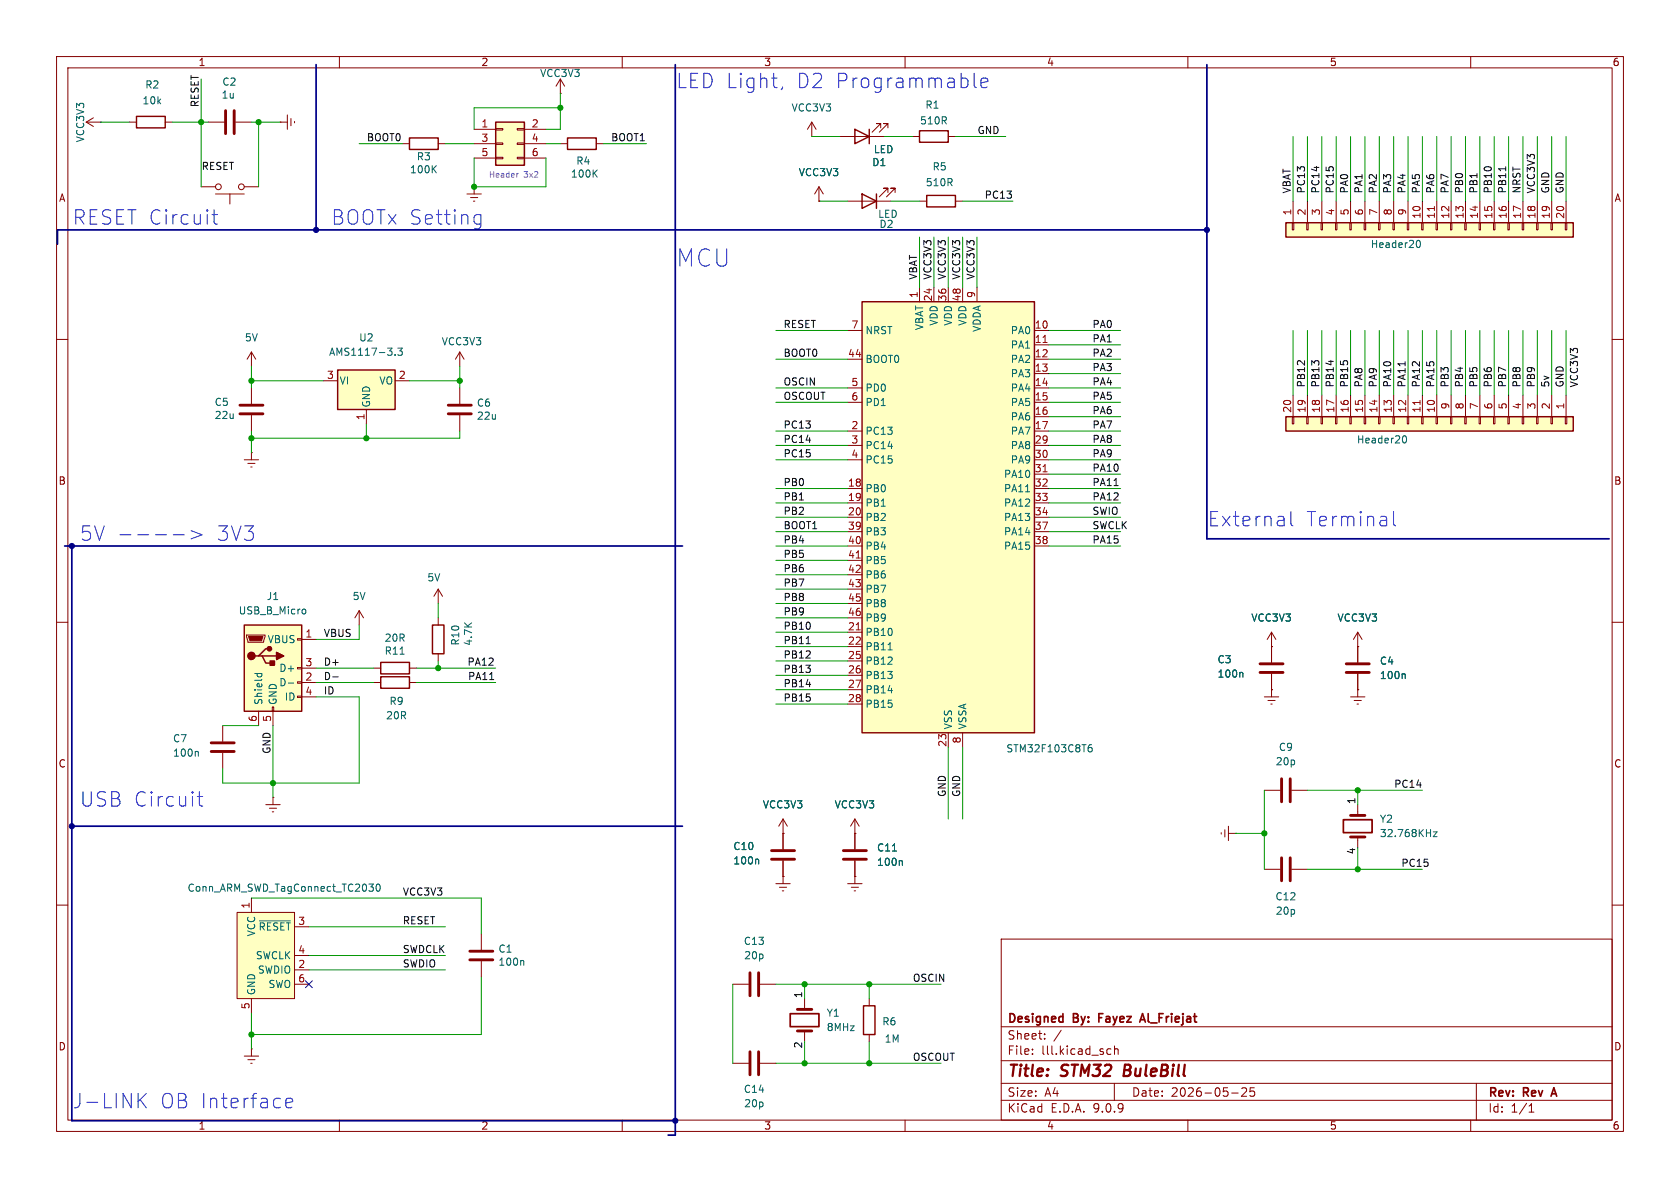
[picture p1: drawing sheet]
<svg xmlns="http://www.w3.org/2000/svg" width="297mm" height="210mm" viewBox="0 0 297 210" stroke-linecap="round" stroke-linejoin="round" font-family="sans-serif">
<g fill="none" stroke="#840000" stroke-width=".18">
<path d="M10 10h277v190h-277zM12 12h273v186h-273zM60 10v2M110 10v2M160 10v2M210 10v2M260 10v2M10 60h2M81.3 62.2v2.6M81.3 68.6v2.8M81.3 73.4v2.8M81.3 62.2l-.8 1.3"/>
<path d="M81.3 62.2l.7 1.3M285 60h2M10 110h2M285 110h2M10 160h2M177 166h108v32h-108zM285 160h2M60 198v2M110 198v2M160 198v2M177 194.5h108M177 191.5h108"/>
<path d="M177 187.5h108M177 181.5h108M182.5 186.3v.1M182.5 185.5v.1M184.7 183.6v.1M184.7 182.8v.1M187.6 182.1l-1.3 2M195.8 186.3h.6M195.8 185.5h.6M197 191.5v3M197 185.5l.2-.1 .4 .1 .1 .9M197 184.9v1.5"/>
<path d="M210 198v2M217.7 193.2h1.2M219.5 192.4l.6-.1 .2 .1 .1 .3-.9 1.1h.9M221.7 192.3h-.7v.7l.2-.1h.5l.1 .3-.1 .5-.2 .1-.5-.1M260 198v2M261 191.5v6.5M270.3 196.6h.9M270.3 195.5l.4-.4v1.5"/>
</g>
<path d="M194.3 179.9h.5M195 179.2h-.7v1.5M201.5 180.7l.5-1.5 .5 1.5M201.6 180.3h.7M274.3 193.4h.8M274.7 192.3l-.5 1.5" fill="none" stroke="#840000" stroke-width=".3"/>
<path d="M198.9 188.2l-.3 2h.8" fill="none" stroke="#840000" stroke-width=".4"/>
<path d="M79.2 71.6h4.1M79.2 73.2h4.1" fill="none" stroke="#840000" stroke-width=".51"/>
<path d="M152.4 53.3h30.5v76.2h-30.5z" fill="#ffffc2"/>
<path d="M100.3 24.4h5.1v2h-5.1zM152.4 53.3h30.5v76.2h-30.5z" fill="none" stroke="#840000" stroke-width=".25"/>
<g fill="none" stroke="#840000" stroke-width=".18">
<path d="M49.5 21.6h.1M49.5 21.6h1.3M50.8 20.3v2.6M51.4 21v1.2M52.1 21.5v.2M99.1 25.4h1.2M105.4 25.4h1.3M143.5 24.1h.1M143.5 21.6l-.8 1.3M143.5 21.6l.8 1.3M143.5 21.6v2.5M144.8 35.6h.1"/>
<path d="M144.8 33l-.8 1.3M144.8 33l.7 1.3M144.8 33v2.6M149.9 58.4h2.5M162.6 50.8v2.5M165.1 50.8v2.5M167.6 50.8v2.5M170.2 50.8v2.5M172.7 50.8v2.5M182.9 58.4h2.5M149.9 63.5h2.5M149.9 68.6h2.5"/>
<path d="M149.9 71.1h2.5M149.9 76.2h2.5M149.9 78.7h2.5M182.9 63.5h2.5M182.9 68.6h2.5M182.9 71.1h2.5M182.9 76.2h2.5M182.9 78.7h2.5M182.9 61h2.5M182.9 66h2.5M182.9 73.7h2.5M149.9 81.3h2.5"/>
<path d="M149.9 86.4h2.5M149.9 88.9h2.5M149.9 91.4h2.5M149.9 94h2.5M149.9 96.5h2.5M149.9 99.1h2.5M182.9 81.3h2.5M182.9 86.4h2.5M182.9 88.9h2.5M182.9 91.4h2.5M182.9 94h2.5M182.9 96.5h2.5"/>
<path d="M182.9 83.8h2.5M149.9 101.6h2.5M149.9 104.1h2.5M149.9 106.7h2.5M149.9 109.2h2.5M149.9 111.8h2.5M149.9 114.3h2.5M149.9 116.8h2.5M149.9 119.4h2.5M149.9 121.9h2.5M149.9 124.5h2.5M167.6 129.5v2.6"/>
<path d="M170.2 129.5v2.6M43.2 186.7h2.5M43.8 187.3h1.3M44.3 188h.3M44.4 185.4h.1M44.4 185.4v1.3"/>
</g>
<path d="M184.4 60.5h.7M151.4 98.6h.7M184.4 83.4h.7M151.4 111.3h.7" fill="none" stroke="#a90000" stroke-width=".18"/>
<path d="M105 30.6l.6 .7M105.6 30l-.7 .8M181.3 86.9h.7M157 114.9h.7M192.4 132.4l.2-.3h.2l.3 .3v.3l-.3 .2h-.3l-.1-.2M193 131.6l-.4 .1-.2 .5" fill="none" stroke="#006464" stroke-width=".18"/>
<path d="M41.9 161.3h10.2v15.2h-10.2z" fill="#ffffc2"/>
<g fill="none" stroke="#840000" stroke-width=".18">
<path d="M22.9 21.6h1.2M29.2 21.6h1.3M36.8 21.6h2.8M41.7 21.6h2.7M71.1 25.4h1.3M77.5 25.4h1.2M149.9 35.6h7.6M157 34v-.7h-.8h.8l-1.6 1.5M158.2 34v-.7h-.7h.7l-1.5 1.5M44.4 62.2v2.6M44.4 68.6v2.8M44.4 73.4v2.8"/>
<path d="M44.4 62.2l-.7 1.3M44.4 62.2l.8 1.3M44.4 158.8v2.5M137.2 156.2h2.5M137.8 156.8h1.3M138.3 157.5h.3M138.4 154.9h.1M138.4 147.3h.1M138.4 144.8v5.3M138.4 152.1v4.1M138.4 144.8l-.7 1.3M138.4 144.8l.8 1.3"/>
<path d="M151.1 147.3h.1M151.1 144.8l-.7 1.3M151.1 144.8l.8 1.3M151.1 144.8v5.3M151.1 152.1v2.8M41.9 161.3h10.2v15.2h-10.2zM44.4 176.5v2.6M52.1 163.8h2.5M52.1 168.9h2.5M52.1 171.5h2.5M52.1 174h2.5M85.1 165.1v2.8"/>
<path d="M85.1 169.9v2.8M129.5 174h2.8M134.4 174h2.8M129.5 188h2.8M134.4 188h2.8"/>
</g>
<path d="M76.6 29.8l.5 .8M77.1 29.3l-.7 .7M65.2 156.3h.8l-.4 .5 .3 .1 .1 .4-.2 .3h-.4M66.6 156.4l.2-.1a.68 .68 0 0 1 .4 .6 .68 .68 0 0 1-.4 .7l-.2-.2-.1-.3zM133.9 151.9l.2 .2v.6M157.8 150.4h.7M159.3 152.1l.2 .2v.7M45.8 162.8h5.5M92.4 169.8l.2 .2v.6" fill="none" stroke="#006464" stroke-width=".18"/>
<path d="M24.1 20.6h5.1v2h-5.1zM72.4 24.4h5.1v2h-5.1zM152.4 34.3l2.5 1.3-2.5 1.2zM154.9 34.3v2.5" fill="none" stroke="#840000" stroke-width=".25"/>
<g fill="none" stroke="#840000" stroke-width=".51">
<path d="M39.9 19.6v4M41.4 19.6v4M42.4 71.6h4.1M42.4 73.2h4.1M136.4 150.4h4.1M136.4 151.9h4.1M149.1 150.4h4.1M149.1 151.9h4.1M83.1 168.1h4M83.1 169.7h4M132.6 172v4M134.1 172v4"/>
<path d="M132.6 185.9v4.1M134.1 185.9v4.1"/>
</g>
<path d="M87.6 21.6h5.1v7.6h-5.1z" fill="#ffffc2"/>
<path d="M87.6 21.6h5.1v7.6h-5.1zM151.1 22.9l2.6 1.2-2.6 1.3zM153.7 22.9v2.5" fill="none" stroke="#840000" stroke-width=".25"/>
<g fill="none" stroke="#840000" stroke-width=".18">
<path d="M99.1 16.5h.1M99.1 14l-.8 1.2M99.1 14l.7 1.2M99.1 14v2.5M82.5 34.3h2.6M83.2 34.9h1.3M83.7 35.6h.2M83.8 33h.1M83.8 22.9h3.8M83.8 25.4h3.8M83.8 27.9h3.8M83.8 33v1.3"/>
<path d="M87.6 22.7h1.3v.3h-1.3zM87.6 25.3h1.3v.2h-1.3zM87.6 27.8h1.3v.3h-1.3zM91.4 22.7h1.3v.3h-1.3zM91.4 25.3h1.3v.2h-1.3zM91.4 27.8h1.3v.3h-1.3zM92.7 22.9h3.8M92.7 25.4h3.8M92.7 27.9h3.8M148.6 24.1h7.6M155.7 22.6v-.8h-.8h.8l-1.5 1.6M157 22.6v-.8h-.8h.8l-1.6 1.6"/>
</g>
<path d="M227.3 39.4h50.8v2.5h-50.8z" fill="#ffffc2"/>
<path d="M227.3 39.4h50.8v2.5h-50.8z" fill="none" stroke="#840000" stroke-width=".25"/>
<g fill="none" stroke="#840000" stroke-width=".18">
<path d="M228.5 39.4h.2v1.2h-.2zM228.6 35.6v3.8M231 39.4h.3v1.2h-.3zM231.1 35.6v3.8M233.6 39.4h.2v1.2h-.2zM233.7 35.6v3.8M236.1 39.4h.2v1.2h-.2zM236.2 35.6v3.8M238.6 39.4h.3v1.2h-.3zM238.8 35.6v3.8M241.2 39.4h.2v1.2h-.2zM241.3 35.6v3.8"/>
<path d="M243.7 39.4h.3v1.2h-.3zM243.8 35.6v3.8M246.3 39.4h.2v1.2h-.2zM246.4 35.6v3.8M248.8 39.4h.2v1.2h-.2zM248.9 35.6v3.8M251.3 39.4h.3v1.2h-.3zM251.5 35.6v3.8M253.9 39.4h.2v1.2h-.2zM254 35.6v3.8M256.4 39.4h.3v1.2h-.3zM256.5 35.6v3.8"/>
<path d="M259 39.4h.2v1.2h-.2zM259.1 35.6v3.8M261.5 39.4h.2v1.2h-.2zM261.6 35.6v3.8M264 39.4h.3v1.2h-.3zM264.2 35.6v3.8M266.6 39.4h.2v1.2h-.2zM266.7 35.6v3.8M269.1 39.4h.3v1.2h-.3zM269.2 35.6v3.8M271.7 39.4h.2v1.2h-.2zM271.8 35.6v3.8"/>
<path d="M274.2 39.4h.2v1.2h-.2zM274.3 35.6v3.8M276.7 39.4h.3v1.2h-.3zM276.9 35.6v3.8M240 114.3v2.8M240 119.1v2.8M39.4 128.3v2.8M39.4 133.1v2.8"/>
</g>
<path d="M253.6 36.5v.7" fill="none" stroke="#a90000" stroke-width=".18"/>
<path d="M250.5 42.6l.2-.1a.68 .68 0 0 1 .4 .6 .68 .68 0 0 1-.4 .7l-.2-.2M248.2 119.1l.2 .2v.7M34.9 132.8l.2 .2v.7" fill="none" stroke="#006464" stroke-width=".18"/>
<path d="M238 117.3h4.1M238 118.9h4.1M37.3 131.3h4.1M37.3 132.8h4.1" fill="none" stroke="#840000" stroke-width=".51"/>
<path d="M59.7 65.4h10.1v7h-10.1z" fill="#ffffc2"/>
<path d="M162.6 23.1h5v2h-5zM59.7 65.4h10.1v7h-10.1z" fill="none" stroke="#840000" stroke-width=".25"/>
<g fill="none" stroke="#840000" stroke-width=".18">
<path d="M15.2 21.6l1.3 .8M15.2 21.6h2.6M16.5 20.8l-1.3 .8M17.8 21.6h.1M161.3 24.1h1.3M167.6 24.1h1.3M57.1 67.3h2.6M64.8 72.4v2.5M69.8 67.3h2.6M43.2 81.3h2.5M43.8 81.9h1.3M44.3 82.6h.3"/>
<path d="M44.4 80h.1M44.4 80v1.3M224.8 114.3h.1M224.8 111.8v5.3M224.8 119.1v4.1M224.8 111.8l-.8 1.2M224.8 111.8l.8 1.2M240 114.3h.1M240 111.8l-.7 1.2M240 111.8l.8 1.2M240 111.8v2.5M223.5 123.2h2.6"/>
<path d="M224.2 123.8h1.2M224.7 124.5h.2M224.8 121.9h.1M238.8 123.2h2.5M239.4 123.8h1.3M239.9 124.5h.3M240 121.9h.1M240 121.9v1.3M142.2 176.5v1.9M142.2 182.2v2"/>
</g>
<path d="M69.8 62.7v.1M70.3 61.5h.8l-.4 .5 .4 .1v.6l-.2 .1-.6-.1M219.5 118.9l.2 .1v.7" fill="none" stroke="#006464" stroke-width=".18"/>
<path d="M222.8 117.3h4M222.8 118.9h4M141 178.4h2.5M141 182.2h2.5" fill="none" stroke="#840000" stroke-width=".51"/>
<path d="M139.7 179.2h5.1v2.3h-5.1z" fill="none" stroke="#840000" stroke-width=".3"/>
<path d="M43.2 110.5h10.1v15.2h-10.1z" fill="#ffffc2"/>
<path d="M163.8 34.5h5.1v2.1h-5.1zM43.2 110.5h10.1v15.2h-10.1zM45.7 116h.7l.6 1.2h1.3M46.4 116h2.5M47.6 114.7h-.6l-1.3 1.3h-.6M67.3 119.6h5.1v2.1h-5.1zM152.7 177.8h2v5.1h-2z" fill="none" stroke="#840000" stroke-width=".25"/>
<g fill="none" stroke="#840000" stroke-width=".18">
<path d="M35.6 33h2.5M38.1 34.3h5.1M40.6 34.3v1.8M43.2 33h2.5M162.6 35.6h1.2M168.9 35.6h1.3M43.6 112.3h3.3v.2l-.3 1h-2.8zM52.6 112.9h.7v.3h-.7zM52.6 118h.7v.2h-.7zM53.3 113h2.6M53.3 118.1h2.6M45.7 125.7v2.6"/>
<path d="M48.1 125h.3v.7h-.3zM48.3 125.7v2.6M52.6 120.5h.7v.3h-.7zM52.6 123.1h.7v.2h-.7zM53.3 120.7h2.6M53.3 123.2h2.6M66 120.7h1.3M72.4 120.7h1.3M223.5 139.7h2.8M228.3 139.7h2.8M215.9 147.2v.2M216.5 146.7v1.3"/>
<path d="M217.2 147.3h1.2M217.2 146.1v2.5M218.4 147.3h.1M240 142.2v1.9M240 148v1.9M153.7 176.5v1.3M153.7 182.9v1.3"/>
<circle cx="38.6" cy="33" r=".51"/>
<circle cx="42.7" cy="33" r=".51"/>
</g>
<path d="M43.9 112.5h2.6l-.3 .8h-2z" fill="#840000" stroke="#840000" stroke-width=".18"/>
<g fill="#840000" stroke="#840000" stroke-width=".25">
<path d="M47.8 116.8h.7v.8h-.7z"/>
<path d="M48.9 115.3l1.3 .7-1.3 .6z"/>
<circle cx="44.4" cy="116" r=".63"/>
<circle cx="47.6" cy="114.7" r=".38"/>
</g>
<path d="M45 119.1h1.3M45.5 119.1v.3M46.2 119.1l.1 .3M53.6 107.7h.3l.2 .2-.1 .5-.4 .1M51 120.7h.9M253.4 147.1h.7l-.7 .8h.7" fill="none" stroke="#006464" stroke-width=".18"/>
<path d="M226.6 137.7v4M228.1 137.7v4M238.8 144.1h2.5M238.8 148h2.5" fill="none" stroke="#840000" stroke-width=".51"/>
<path d="M237.5 144.9h5.1v2.3h-5.1z" fill="none" stroke="#840000" stroke-width=".3"/>
<path d="M227.3 73.7h50.8v2.5h-50.8z" fill="#ffffc2"/>
<path d="M227.3 73.7h50.8v2.5h-50.8zM67.3 117.1h5.1v2h-5.1zM76.5 110.5h2v5.1h-2z" fill="none" stroke="#840000" stroke-width=".25"/>
<g fill="none" stroke="#840000" stroke-width=".18">
<path d="M144.8 35.6h.1M148.6 24.1h2.5M153.7 24.1h2.5M228.5 73.7h.2v1.2h-.2zM228.6 69.9v3.8M231 73.7h.3v1.2h-.3zM231.1 69.9v3.8M233.6 73.7h.2v1.2h-.2zM233.7 69.9v3.8M236.1 73.7h.2v1.2h-.2zM236.2 69.9v3.8M238.6 73.7h.3v1.2h-.3z"/>
<path d="M238.8 69.9v3.8M241.2 73.7h.2v1.2h-.2zM241.3 69.9v3.8M243.7 73.7h.3v1.2h-.3zM243.8 69.9v3.8M246.3 73.7h.2v1.2h-.2zM246.4 69.9v3.8M248.8 73.7h.2v1.2h-.2zM248.9 69.9v3.8M251.3 73.7h.3v1.2h-.3zM251.5 69.9v3.8M253.9 73.7h.2v1.2h-.2z"/>
<path d="M254 69.9v3.8M256.4 73.7h.3v1.2h-.3zM256.5 69.9v3.8M259 73.7h.2v1.2h-.2zM259.1 69.9v3.8M261.5 73.7h.2v1.2h-.2zM261.6 69.9v3.8M264 73.7h.3v1.2h-.3zM264.2 69.9v3.8M266.6 73.7h.2v1.2h-.2zM266.7 69.9v3.8M269.1 73.7h.3v1.2h-.3z"/>
<path d="M269.2 69.9v3.8M271.7 73.7h.2v1.2h-.2zM271.8 69.9v3.8M274.2 73.7h.2v1.2h-.2zM274.3 69.9v3.8M276.7 73.7h.3v1.2h-.3zM276.9 69.9v3.8M63.5 108l-.8 1.2M63.5 108l.8 1.2M63.5 108v2.5M66 118.1h1.3M72.4 118.1h1.3"/>
<path d="M77.5 104.1l.7 1.3M77.5 104.1l-.8 1.3M77.5 104.1v2.6M77.5 109.2v1.3M77.5 115.6v1.2M224.8 114.3h.1M224.8 114.3v2.8M224.8 119.1v2.8M240 114.3h.1M240 114.3v2.8M240 119.1v2.8M224.8 121.9h.1"/>
<path d="M240 121.9h.1M47 142.2h2.5M47.6 142.9h1.3M48.1 143.5h.3M48.3 141h.1M48.3 141v1.2M138.4 147.3h.1M138.4 154.9h.1M138.4 147.3v2.8M138.4 152.1v2.8M149.9 156.2h2.5M150.5 156.8h1.3"/>
<path d="M151 157.5h.3M151.1 154.9h.1M151.1 147.3h.1M151.1 147.3v2.8M151.1 152.1v4.1M223.5 153.7h2.8M228.3 153.7h2.8"/>
</g>
<path d="M251 70.8v.7" fill="none" stroke="#a90000" stroke-width=".18"/>
<path d="M248.1 77.2l.1-.2a.68 .68 0 0 1 .5 .7 .68 .68 0 0 1-.5 .6l-.1-.1M70.7 115.6h.8M219.5 118.9l.2 .1v.7M248.2 119.1l.2 .2v.7M133.9 151.9l.2 .2v.6M157.8 150.4h.7M159.3 152.1l.2 .2v.7" fill="none" stroke="#006464" stroke-width=".18"/>
<path d="M226.6 151.6v4.1M228.1 151.6v4.1" fill="none" stroke="#840000" stroke-width=".51"/>
<path d="M266.2 29.5v.7M248.4 63.9v.8M197 85.8h.7M58.8 119.7h1M142.5 113.8h.7M86.6 120.1h.7" fill="none" stroke="#0f0f0f" stroke-width=".18"/>
<path d="M84 39.5l.3 .1 .7-.1M84 38.1l.3-.2 .7 .2M85 37.9v2.1a.69 .69 0 0 1-.8 .5" fill="none" stroke="#1627ff" stroke-width=".18"/>
<path d="M138.3 15.4l-.2 .5M172.2 13v2.1l.4 .4M173.4 14.6l1.2-.2-.1-.5-.7-.1-.4 .4v.9l.1 .3 .3 .1 .7-.1" fill="none" stroke="#0e12ff" stroke-width=".18"/>
<path d="M91.6 30.7h-.2" fill="none" stroke="#9f4aff" stroke-width=".18"/>
<path d="M24.8 194.4l1.1 1.4M25.9 193.3l-1.5 1.4M50.5 195l1.2-.3-.1-.4-.7-.2-.4 .4v1l.2 .2 .2 .1 .7-.1" fill="none" stroke="#0b1dff" stroke-width=".18"/>
<path d="M35.2 140v2.1l.2 .3 .4 .1M34.9 140.8h.9" fill="none" stroke="#0106ff" stroke-width=".18"/>
<path d="M228.2 90.4v2.2l.4 .4M246.4 90.4v2.2l.3 .4" fill="none" stroke="#100eff" stroke-width=".18"/>
<path d="M37.5 37.9h.9M37.8 37.1v2.2l.2 .2 .4 .1" fill="none" stroke="#1319ff" stroke-width=".18"/>
<path d="M27.5 94.5h1.9M30.6 94.5h2M33.8 93.8l1.9 .7-1.9 .8" fill="none" stroke="#2316ff" stroke-width=".18"/>
<path d="M55.9 11.4v29.2M119.4 11.4v189.3h-1.3M213.4 11.4v83.9h71.1M213.4 40.6h-203.2v2.6M11.4 96.5h109.2M12.7 96.5v101.6h106.7M12.7 146.1h107.9" fill="none" stroke="#000084" stroke-width=".3"/>
<g fill="none" stroke="#009600" stroke-width=".18">
<path d="M35.6 14v19M99.1 19.1h-15.3v3.8M99.1 16.5v6.4h-2.6M17.8 21.6h5.1M30.5 21.6h6.3M44.4 21.6h5.1M45.7 21.6v11.4M63.5 25.4h7.6M78.7 25.4h5.1M83.8 27.9v5.1h12.7v-5.1M96.5 25.4h2.6M106.7 25.4h7.6"/>
<path d="M143.5 24.1h5.1M144.8 35.6h5.1M156.2 24.1h5.1M157.5 35.6h5.1M168.9 24.1h8.9M170.2 35.6h8.9M228.6 24.1v11.5M231.1 24.1v11.5M233.7 24.1v11.5M236.2 24.1v11.5M238.8 24.1v11.5M241.3 24.1v11.5"/>
<path d="M243.8 24.1v11.5M246.4 24.1v11.5M248.9 24.1v11.5M251.5 24.1v11.5M254 24.1v11.5M256.5 24.1v11.5M259.1 24.1v11.5M261.6 24.1v11.5M264.2 24.1v11.5M266.7 24.1v11.5M269.2 24.1v11.5M271.8 24.1v11.5"/>
<path d="M274.3 24.1v11.5M276.9 24.1v11.5M137.2 58.4h12.7M162.6 41.9v8.9M165.1 41.9v8.9M167.6 41.9v8.9M170.2 41.9v8.9M172.7 41.9v8.9M185.4 58.4h12.7M228.6 58.4v11.5M231.1 58.4v11.5M233.7 58.4v11.5"/>
<path d="M236.2 58.4v11.5M238.8 58.4v11.5M241.3 58.4v11.5M243.8 58.4v11.5M246.4 58.4v11.5M248.9 58.4v11.5M251.5 58.4v11.5M254 58.4v11.5M256.5 58.4v11.5M259.1 58.4v11.5M261.6 58.4v11.5M264.2 58.4v11.5"/>
<path d="M266.7 58.4v11.5M269.2 58.4v11.5M271.8 58.4v11.5M274.3 58.4v11.5M276.9 58.4v11.5M44.4 64.8v3.8M44.4 76.2v3.8M44.4 67.3h12.7M64.8 74.9v2.6M72.4 67.3h8.9M81.3 76.2v1.3h-36.9M81.3 64.8v3.8"/>
<path d="M137.2 68.6h12.7M137.2 76.2h12.7M137.2 71.1h12.7M137.2 63.5h12.7M137.2 78.7h12.7M185.4 68.6h12.7M185.4 76.2h12.7M185.4 71.1h12.7M185.4 63.5h12.7M185.4 78.7h12.7M185.4 66h12.7M185.4 61h12.7"/>
<path d="M185.4 73.7h12.7M137.2 99.1h12.7M137.2 86.4h12.7M137.2 81.3h12.7M137.2 96.5h12.7M137.2 91.4h12.7M137.2 94h12.7M137.2 88.9h12.7M185.4 86.4h12.7M185.4 81.3h12.7M185.4 96.5h12.7M185.4 91.4h12.7"/>
<path d="M185.4 94h12.7M185.4 88.9h12.7M185.4 83.8h12.7M55.9 118.1h10.1M63.5 110.5v2.5h-7.6M73.7 118.1h13.9M77.5 106.7v2.5M77.5 116.8v1.3M137.2 104.1h12.7M137.2 106.7h12.7M137.2 109.2h12.7M137.2 111.8h12.7"/>
<path d="M137.2 119.4h12.7M137.2 116.8h12.7M137.2 114.3h12.7M137.2 101.6h12.7M39.4 128.3h6.3M48.3 128.3v12.7M55.9 123.2h7.6v15.2h-24.1v-2.5M55.9 120.7h10.1M73.7 120.7h13.9M137.2 121.9h12.7M137.2 124.5h12.7M167.6 132.1v12.7"/>
<path d="M170.2 132.1v12.7M223.5 139.7v14M231.1 139.7h20.4M240 139.7v2.5M44.4 158.8h40.7v6.3M218.4 147.3h5.1M231.1 153.7h20.4M240 149.9v3.8M44.4 179.1v6.3M54.6 171.5h24.1M54.6 168.9h24.1M54.6 163.8h24.1"/>
<path d="M85.1 172.7v10.2h-40.7M129.5 174v14M137.2 174h29.2M142.2 174v2.5M153.7 174v2.5M137.2 188h29.2M142.2 184.2v3.8M153.7 184.2v3.8"/>
</g>
<path d="M54 173.4l1.2 1.2M55.2 173.4l-1.2 1.2" fill="none" stroke="#000084" stroke-width=".18"/>
<g fill="#009600" stroke="#009600" stroke-width=".18">
<circle cx="83.8" cy="33" r=".46"/>
<circle cx="99.1" cy="19.1" r=".46"/>
<circle cx="81.3" cy="67.3" r=".46"/>
<circle cx="77.5" cy="118.1" r=".46"/>
<circle cx="142.2" cy="174" r=".46"/>
<circle cx="153.7" cy="174" r=".46"/>
<circle cx="45.7" cy="21.6" r=".46"/>
<circle cx="44.4" cy="67.3" r=".46"/>
<circle cx="35.6" cy="21.6" r=".46"/>
<circle cx="64.8" cy="77.5" r=".46"/>
<circle cx="44.4" cy="77.5" r=".46"/>
<circle cx="153.7" cy="188" r=".46"/>
<circle cx="142.2" cy="188" r=".46"/>
<circle cx="44.4" cy="182.9" r=".46"/>
<circle cx="48.3" cy="138.4" r=".46"/>
<circle cx="240" cy="139.7" r=".46"/>
<circle cx="223.5" cy="147.3" r=".46"/>
<circle cx="240" cy="153.7" r=".46"/>
</g>
<g fill="#000084" stroke="#000084" stroke-width=".18">
<circle cx="12.7" cy="96.5" r=".46"/>
<circle cx="55.9" cy="40.6" r=".46"/>
<circle cx="213.4" cy="40.6" r=".46"/>
<circle cx="119.4" cy="198.1" r=".46"/>
<circle cx="12.7" cy="146.1" r=".46"/>
</g>
<text font-size="4.2" fill="#0f1eff" x="119.4" y="47.4">MCU</text>
<g font-size="3.5" fill="#0e12ff">
<text x="119.4" y="15.8">LED Light,</text>
<text x="140.6" y="15.8">D2 Programmable</text>
</g>
<text font-size="3.5" fill="#1319ff" x="12.7" y="39.9">RESET Circuit</text>
<text font-size="3.5" fill="#1627ff" x="58.4" y="39.9">BOOTx Setting</text>
<g font-size="3.5" fill="#2316ff">
<text x="14" y="95.8">5V ----&gt;</text>
<text x="38.1" y="95.8">3V3</text>
</g>
<g font-size="3.5" fill="#100eff">
<text x="213.4" y="93.3">External</text>
<text x="230.7" y="93.3">Terminal</text>
</g>
<text font-size="3.5" fill="#0106ff" x="14" y="142.8">USB Circuit</text>
<g font-size="3.5" fill="#0b1dff">
<text x="12.7" y="196.2">J-LINK</text>
<text x="28.1" y="196.2">OB Interface</text>
</g>
<g font-size="2.8" fill="#840000">
<text x="178" y="190.9">Title:</text>
<text x="187.7" y="190.9">STM32</text>
<text x="199.5" y="190.9">BuleBill</text>
</g>
<g font-size="2.1" fill="#840000">
<text x="178" y="184">Sheet:</text>
<text x="178" y="181.2">Designed</text>
<text x="189.8" y="181.2">By:</text>
<text x="194.9" y="181.2">Fayez</text>
<text x="202.9" y="181.2">Al_Friejat</text>
<text x="178" y="186.7">File:</text>
<text x="184.1" y="186.7">lll.kicad_sch</text>
<text x="178" y="196.9">KiCad</text>
<text x="178" y="194.1">Size:</text>
<text x="184.7" y="194.1">A4</text>
<text x="185.7" y="196.9">E.D.A.</text>
<text x="193.3" y="196.9">9.0.9</text>
<text x="200" y="194.1">Date:</text>
<text x="207" y="194.1">2026-05-25</text>
<text x="263" y="194.3">Rev:</text>
<text x="263" y="196.9">Id:</text>
<text x="267.1" y="196.9">1/1</text>
<text x="269.4" y="194.3">Rev</text>
<text x="275.1" y="194.3">A</text>
</g>
<g font-size="1.8" fill="#840000">
<text x="35" y="11.9">1</text>
<text x="85" y="11.9">2</text>
<text x="135" y="11.9">3</text>
<text x="185" y="11.9">4</text>
<text x="235" y="11.9">5</text>
<text x="285" y="11.9">6</text>
<text x="10.3" y="35.9">A</text>
<text x="285.3" y="35.9">A</text>
<text x="10.3" y="85.9">B</text>
<text x="285.3" y="85.9">B</text>
<text x="10.3" y="135.9">C</text>
<text x="285.3" y="135.9">C</text>
<text x="10.3" y="185.9">D</text>
<text x="285.3" y="185.9">D</text>
<text x="35" y="199.9">1</text>
<text x="85" y="199.9">2</text>
<text x="135" y="199.9">3</text>
<text x="185" y="199.9">4</text>
<text x="235" y="199.9">5</text>
<text x="285" y="199.9">6</text>
</g>
<g font-size="1.8" fill="#006464">
<text x="25.6" y="15.8">R2</text>
<text x="39.1" y="17.6">1u</text>
<text x="39.2" y="15.3">C2</text>
<text x="95.4" y="13.8">VCC3V3</text>
<text x="25.1" y="18.6">10k</text>
<text x="139.8" y="19.9">VCC3V3</text>
<text x="162.5" y="22.2">510R</text>
<text x="163.5" y="19.4">R1</text>
<text x="15.1" y="25.3" transform="rotate(-90 15.1 25.3)">VCC3V3</text>
<text x="73.6" y="28.5">R3</text>
<text x="101.8" y="29.3">R4</text>
<text x="154.1" y="29.6">D1</text>
<text x="154.4" y="27.3">LED</text>
<text x="72.4" y="30.8">100K</text>
<text x="100.8" y="31.6">100K</text>
<text x="141.1" y="31.3">VCC3V3</text>
<text x="163.6" y="33.1">510R</text>
<text x="164.8" y="30.3">R5</text>
<text x="155.1" y="38.7">LED</text>
<text x="155.4" y="40.5">D2</text>
<text x="242.2" y="44">Header20</text>
<text x="152.9" y="59.3">NRST</text>
<text x="163.4" y="58.5" transform="rotate(-90 163.4 58.5)">VBAT</text>
<text x="166" y="57.7" transform="rotate(-90 166 57.7)">VDD</text>
<text x="168.5" y="57.7" transform="rotate(-90 168.5 57.7)">VDD</text>
<text x="171" y="57.7" transform="rotate(-90 171 57.7)">VDD</text>
<text x="173.6" y="58.8" transform="rotate(-90 173.6 58.8)">VDDA</text>
<text x="178.6" y="59.3">PA0</text>
<text x="43.2" y="60.6">5V</text>
<text x="58.1" y="63.1">AMS1117-3.3</text>
<text x="63.4" y="60.6">U2</text>
<text x="78" y="61.2">VCC3V3</text>
<text x="152.9" y="64.4">BOOT0</text>
<text x="178.6" y="61.8">PA1</text>
<text x="178.6" y="64.4">PA2</text>
<text x="37.9" y="72">C5</text>
<text x="59.9" y="68.2">VI</text>
<text x="67" y="68.2">VO</text>
<text x="152.9" y="69.4">PD0</text>
<text x="152.9" y="72">PD1</text>
<text x="178.6" y="66.9">PA3</text>
<text x="178.6" y="69.4">PA4</text>
<text x="178.6" y="72">PA5</text>
<text x="37.9" y="74.3">22u</text>
<text x="65.6" y="72.1" transform="rotate(-90 65.6 72.1)">GND</text>
<text x="84.2" y="72.1">C6</text>
<text x="84.2" y="74.4">22u</text>
<text x="152.9" y="77.1">PC13</text>
<text x="178.6" y="74.5">PA6</text>
<text x="178.6" y="77.1">PA7</text>
<text x="152.9" y="79.6">PC14</text>
<text x="152.9" y="82.1">PC15</text>
<text x="178.6" y="79.6">PA8</text>
<text x="178.6" y="82.1">PA9</text>
<text x="239.8" y="78.6">Header20</text>
<text x="152.9" y="87.2">PB0</text>
<text x="152.9" y="89.8">PB1</text>
<text x="177.4" y="84.7">PA10</text>
<text x="177.4" y="87.2">PA11</text>
<text x="177.4" y="89.8">PA12</text>
<text x="152.9" y="92.3">PB2</text>
<text x="152.9" y="94.8">PB3</text>
<text x="177.4" y="92.3">PA13</text>
<text x="177.4" y="94.8">PA14</text>
<text x="152.9" y="97.4">PB4</text>
<text x="152.9" y="99.9">PB5</text>
<text x="177.4" y="97.4">PA15</text>
<text x="47.1" y="106.3">J1</text>
<text x="62.2" y="106.3">5V</text>
<text x="75.5" y="103">5V</text>
<text x="152.9" y="102.5">PB6</text>
<text x="152.9" y="105">PB7</text>
<text x="152.9" y="107.5">PB8</text>
<text x="42.1" y="108.8">USB_B_Micro</text>
<text x="47.2" y="113.9">VBUS</text>
<text x="67.9" y="113.6">20R</text>
<text x="152.9" y="110.1">PB9</text>
<text x="152.9" y="112.6">PB10</text>
<text x="221.1" y="110.1">VCC3V3</text>
<text x="236.4" y="110.1">VCC3V3</text>
<text x="49.3" y="119">D+</text>
<text x="67.9" y="115.9">R11</text>
<text x="81.4" y="114.2" transform="rotate(-90 81.4 114.2)">R10</text>
<text x="83.7" y="114.3" transform="rotate(-90 83.7 114.3)">4.7K</text>
<text x="152.9" y="115.2">PB11</text>
<text x="152.9" y="117.7">PB12</text>
<text x="215.1" y="117.4">C3</text>
<text x="215.1" y="120">100n</text>
<text x="243.8" y="117.7">C4</text>
<text x="46.6" y="124.7" transform="rotate(-90 46.6 124.7)">Shield</text>
<text x="49.1" y="124.7" transform="rotate(-90 49.1 124.7)">GND</text>
<text x="49.3" y="121.5">D-</text>
<text x="50.2" y="124.1">ID</text>
<text x="68.8" y="124.8">R9</text>
<text x="152.9" y="120.2">PB13</text>
<text x="152.9" y="122.8">PB14</text>
<text x="152.9" y="125.3">PB15</text>
<text x="243.8" y="120.2">100n</text>
<text x="30.5" y="131.4">C7</text>
<text x="68.2" y="127.4">20R</text>
<text x="168.5" y="129" transform="rotate(-90 168.5 129)">VSS</text>
<text x="171" y="129" transform="rotate(-90 171 129)">VSSA</text>
<text x="30.5" y="134">100n</text>
<text x="177.8" y="133.2">STM32F103C8T6</text>
<text x="225.4" y="135.5">20p</text>
<text x="226" y="132.9">C9</text>
<text x="134.8" y="143.1">VCC3V3</text>
<text x="147.5" y="143.1">VCC3V3</text>
<text x="243.8" y="145.6">Y2</text>
<text x="243.8" y="148.2">32.768KHz</text>
<text x="129.5" y="153">100n</text>
<text x="129.5" y="150.5">C10</text>
<text x="154.9" y="153.3">100n</text>
<text x="154.9" y="150.7">C11</text>
<text x="33.1" y="157.8">Conn_ARM_SWD_TagConnect_TC2030</text>
<text x="225.4" y="159.4">C12</text>
<text x="225.4" y="161.9">20p</text>
<text x="45.3" y="165.6" transform="rotate(-90 45.3 165.6)">VCC</text>
<text x="45.6" y="164.7">~{RESET}</text>
<text x="131.4" y="167.2">C13</text>
<text x="45.1" y="169.8">SWCLK</text>
<text x="45.5" y="172.3">SWDIO</text>
<text x="88" y="168.6">C1</text>
<text x="88" y="170.9">100n</text>
<text x="131.5" y="169.8">20p</text>
<text x="45.3" y="176" transform="rotate(-90 45.3 176)">GND</text>
<text x="47.4" y="174.9">SWO</text>
<text x="146.1" y="179.9">Y1</text>
<text x="146.1" y="182.5">8MHz</text>
<text x="155.9" y="181.5">R6</text>
<text x="156.3" y="184.5">1M</text>
<text x="131.4" y="193.4">C14</text>
<text x="131.5" y="195.9">20p</text>
</g>
<g font-size="1.8" fill="#0f0f0f">
<text x="35.2" y="19.1" transform="rotate(-90 35.2 19.1)">RESET</text>
<text x="172.7" y="23.8">GND</text>
<text x="64.8" y="25.1">BOOT0</text>
<text x="107.9" y="25.1">BOOT1</text>
<text x="35.6" y="30.1">RESET</text>
<text x="174" y="35.2">PC13</text>
<text x="228.3" y="34.3" transform="rotate(-90 228.3 34.3)">VBAT</text>
<text x="230.8" y="34.3" transform="rotate(-90 230.8 34.3)">PC13</text>
<text x="233.3" y="34.3" transform="rotate(-90 233.3 34.3)">PC14</text>
<text x="235.9" y="34.3" transform="rotate(-90 235.9 34.3)">PC15</text>
<text x="238.4" y="34.3" transform="rotate(-90 238.4 34.3)">PA0</text>
<text x="241" y="34.3" transform="rotate(-90 241 34.3)">PA1</text>
<text x="243.5" y="34.3" transform="rotate(-90 243.5 34.3)">PA2</text>
<text x="246" y="34.3" transform="rotate(-90 246 34.3)">PA3</text>
<text x="248.6" y="34.3" transform="rotate(-90 248.6 34.3)">PA4</text>
<text x="251.1" y="34.3" transform="rotate(-90 251.1 34.3)">PA5</text>
<text x="253.7" y="34.3" transform="rotate(-90 253.7 34.3)">PA6</text>
<text x="256.2" y="34.3" transform="rotate(-90 256.2 34.3)">PA7</text>
<text x="258.7" y="34.3" transform="rotate(-90 258.7 34.3)">PB0</text>
<text x="261.3" y="34.3" transform="rotate(-90 261.3 34.3)">PB1</text>
<text x="263.8" y="34.3" transform="rotate(-90 263.8 34.3)">PB10</text>
<text x="266.4" y="34.3" transform="rotate(-90 266.4 34.3)">PB11</text>
<text x="268.9" y="34.3" transform="rotate(-90 268.9 34.3)">NRST</text>
<text x="271.4" y="34.3" transform="rotate(-90 271.4 34.3)">VCC3V3</text>
<text x="274" y="34.3" transform="rotate(-90 274 34.3)">GND</text>
<text x="276.5" y="34.3" transform="rotate(-90 276.5 34.3)">GND</text>
<text x="162.2" y="49.5" transform="rotate(-90 162.2 49.5)">VBAT</text>
<text x="164.8" y="49.5" transform="rotate(-90 164.8 49.5)">VCC3V3</text>
<text x="167.3" y="49.5" transform="rotate(-90 167.3 49.5)">VCC3V3</text>
<text x="169.8" y="49.5" transform="rotate(-90 169.8 49.5)">VCC3V3</text>
<text x="172.4" y="49.5" transform="rotate(-90 172.4 49.5)">VCC3V3</text>
<text x="138.4" y="58.1">RESET</text>
<text x="193" y="58.1">PA0</text>
<text x="138.4" y="63.2">BOOT0</text>
<text x="193" y="63.2">PA2</text>
<text x="193" y="65.7">PA3</text>
<text x="193" y="60.6">PA1</text>
<text x="138.4" y="70.8">OSCOUT</text>
<text x="138.4" y="68.2">OSCIN</text>
<text x="193" y="70.8">PA5</text>
<text x="193" y="68.2">PA4</text>
<text x="230.8" y="68.6" transform="rotate(-90 230.8 68.6)">PB12</text>
<text x="233.3" y="68.6" transform="rotate(-90 233.3 68.6)">PB13</text>
<text x="235.9" y="68.6" transform="rotate(-90 235.9 68.6)">PB14</text>
<text x="238.4" y="68.6" transform="rotate(-90 238.4 68.6)">PB15</text>
<text x="241" y="68.6" transform="rotate(-90 241 68.6)">PA8</text>
<text x="243.5" y="68.6" transform="rotate(-90 243.5 68.6)">PA9</text>
<text x="246" y="68.6" transform="rotate(-90 246 68.6)">PA10</text>
<text x="248.6" y="68.6" transform="rotate(-90 248.6 68.6)">PA11</text>
<text x="251.1" y="68.6" transform="rotate(-90 251.1 68.6)">PA12</text>
<text x="253.7" y="68.6" transform="rotate(-90 253.7 68.6)">PA15</text>
<text x="256.2" y="68.6" transform="rotate(-90 256.2 68.6)">PB3</text>
<text x="258.7" y="68.6" transform="rotate(-90 258.7 68.6)">PB4</text>
<text x="261.3" y="68.6" transform="rotate(-90 261.3 68.6)">PB5</text>
<text x="263.8" y="68.6" transform="rotate(-90 263.8 68.6)">PB6</text>
<text x="266.4" y="68.6" transform="rotate(-90 266.4 68.6)">PB7</text>
<text x="268.9" y="68.6" transform="rotate(-90 268.9 68.6)">PB8</text>
<text x="271.4" y="68.6" transform="rotate(-90 271.4 68.6)">PB9</text>
<text x="274" y="68.6" transform="rotate(-90 274 68.6)">5v</text>
<text x="276.5" y="68.6" transform="rotate(-90 276.5 68.6)">GND</text>
<text x="279.1" y="68.6" transform="rotate(-90 279.1 68.6)">VCC3V3</text>
<text x="138.4" y="75.9">PC13</text>
<text x="193" y="75.9">PA7</text>
<text x="193" y="73.3">PA6</text>
<text x="138.4" y="78.4">PC14</text>
<text x="138.4" y="80.9">PC15</text>
<text x="193" y="80.9">PA9</text>
<text x="193" y="78.4">PA8</text>
<text x="193" y="83.5">PA10</text>
<text x="138.4" y="88.6">PB1</text>
<text x="138.4" y="86">PB0</text>
<text x="193" y="86">PA11</text>
<text x="193" y="88.6">PA12</text>
<text x="138.4" y="93.6">BOOT1</text>
<text x="138.4" y="91.1">PB2</text>
<text x="193" y="91.1">SWIO</text>
<text x="193" y="93.6">SWCLK</text>
<text x="138.4" y="101.3">PB6</text>
<text x="138.4" y="96.2">PB4</text>
<text x="138.4" y="98.7">PB5</text>
<text x="193" y="96.2">PA15</text>
<text x="138.4" y="106.3">PB8</text>
<text x="138.4" y="103.8">PB7</text>
<text x="57.1" y="112.7">VBUS</text>
<text x="138.4" y="114">PB11</text>
<text x="138.4" y="108.9">PB9</text>
<text x="138.4" y="111.4">PB10</text>
<text x="57.1" y="117.8">D+</text>
<text x="82.5" y="117.8">PA12</text>
<text x="138.4" y="116.5">PB12</text>
<text x="138.4" y="119">PB13</text>
<text x="57.1" y="120.3">D-</text>
<text x="57.1" y="122.8">ID</text>
<text x="82.6" y="120.3">PA11</text>
<text x="138.4" y="121.6">PB14</text>
<text x="138.4" y="124.1">PB15</text>
<text x="47.9" y="133.4" transform="rotate(-90 47.9 133.4)">GND</text>
<text x="167.3" y="141" transform="rotate(-90 167.3 141)">GND</text>
<text x="169.8" y="141" transform="rotate(-90 169.8 141)">GND</text>
<text x="239.7" y="142.2" transform="rotate(-90 239.7 142.2)">1</text>
<text x="246.4" y="139.4">PC14</text>
<text x="239.7" y="151.1" transform="rotate(-90 239.7 151.1)">4</text>
<text x="247.6" y="153.3">PC15</text>
<text x="71.1" y="158.4">VCC3V3</text>
<text x="71.1" y="163.5">RESET</text>
<text x="71.1" y="171.1">SWDIO</text>
<text x="71.1" y="168.6">SWDCLK</text>
<text x="161.3" y="173.6">OSCIN</text>
<text x="141.9" y="176.5" transform="rotate(-90 141.9 176.5)">1</text>
<text x="141.9" y="185.4" transform="rotate(-90 141.9 185.4)">2</text>
<text x="161.3" y="187.6">OSCOUT</text>
</g>
<g font-size="1.8" fill="#a90000">
<text x="85" y="22.6">1</text>
<text x="93.9" y="22.6">2</text>
<text x="85" y="25.1">3</text>
<text x="85" y="27.7">5</text>
<text x="93.9" y="25.1">4</text>
<text x="93.9" y="27.7">6</text>
<text x="228.3" y="38.2" transform="rotate(-90 228.3 38.2)">1</text>
<text x="230.9" y="38.2" transform="rotate(-90 230.9 38.2)">2</text>
<text x="233.4" y="38.2" transform="rotate(-90 233.4 38.2)">3</text>
<text x="236" y="38.2" transform="rotate(-90 236 38.2)">4</text>
<text x="238.5" y="38.2" transform="rotate(-90 238.5 38.2)">5</text>
<text x="241" y="38.2" transform="rotate(-90 241 38.2)">6</text>
<text x="243.6" y="38.2" transform="rotate(-90 243.6 38.2)">7</text>
<text x="246.1" y="38.2" transform="rotate(-90 246.1 38.2)">8</text>
<text x="248.7" y="38.2" transform="rotate(-90 248.7 38.2)">9</text>
<text x="251.2" y="38.8" transform="rotate(-90 251.2 38.8)">10</text>
<text x="253.7" y="38.8" transform="rotate(-90 253.7 38.8)">11</text>
<text x="256.3" y="38.8" transform="rotate(-90 256.3 38.8)">12</text>
<text x="258.8" y="38.8" transform="rotate(-90 258.8 38.8)">13</text>
<text x="261.4" y="38.8" transform="rotate(-90 261.4 38.8)">14</text>
<text x="263.9" y="38.8" transform="rotate(-90 263.9 38.8)">15</text>
<text x="266.4" y="38.8" transform="rotate(-90 266.4 38.8)">16</text>
<text x="269" y="38.8" transform="rotate(-90 269 38.8)">17</text>
<text x="271.5" y="38.8" transform="rotate(-90 271.5 38.8)">18</text>
<text x="274.1" y="38.8" transform="rotate(-90 274.1 38.8)">19</text>
<text x="276.6" y="38.8" transform="rotate(-90 276.6 38.8)">20</text>
<text x="162.3" y="52.8" transform="rotate(-90 162.3 52.8)">1</text>
<text x="164.8" y="53.4" transform="rotate(-90 164.8 53.4)">24</text>
<text x="167.4" y="53.4" transform="rotate(-90 167.4 53.4)">36</text>
<text x="169.9" y="53.4" transform="rotate(-90 169.9 53.4)">48</text>
<text x="172.5" y="52.8" transform="rotate(-90 172.5 52.8)">9</text>
<text x="150.4" y="58.2">7</text>
<text x="182.8" y="58.2">10</text>
<text x="149.8" y="63.2">44</text>
<text x="182.8" y="60.7">11</text>
<text x="182.8" y="63.2">12</text>
<text x="182.8" y="65.8">13</text>
<text x="57.7" y="67.1">3</text>
<text x="70.4" y="67.1">2</text>
<text x="150.4" y="68.3">5</text>
<text x="150.4" y="70.9">6</text>
<text x="182.8" y="68.3">14</text>
<text x="182.8" y="70.9">15</text>
<text x="64.5" y="74.4" transform="rotate(-90 64.5 74.4)">1</text>
<text x="150.4" y="75.9">2</text>
<text x="182.8" y="73.4">16</text>
<text x="182.8" y="75.9">17</text>
<text x="228.3" y="73.1" transform="rotate(-90 228.3 73.1)">20</text>
<text x="230.9" y="73.1" transform="rotate(-90 230.9 73.1)">19</text>
<text x="233.4" y="73.1" transform="rotate(-90 233.4 73.1)">18</text>
<text x="236" y="73.1" transform="rotate(-90 236 73.1)">17</text>
<text x="238.5" y="73.1" transform="rotate(-90 238.5 73.1)">16</text>
<text x="241" y="73.1" transform="rotate(-90 241 73.1)">15</text>
<text x="243.6" y="73.1" transform="rotate(-90 243.6 73.1)">14</text>
<text x="246.1" y="73.1" transform="rotate(-90 246.1 73.1)">13</text>
<text x="248.7" y="73.1" transform="rotate(-90 248.7 73.1)">12</text>
<text x="251.2" y="73.1" transform="rotate(-90 251.2 73.1)">11</text>
<text x="253.7" y="73.1" transform="rotate(-90 253.7 73.1)">10</text>
<text x="256.3" y="72.5" transform="rotate(-90 256.3 72.5)">9</text>
<text x="258.8" y="72.5" transform="rotate(-90 258.8 72.5)">8</text>
<text x="261.4" y="72.5" transform="rotate(-90 261.4 72.5)">7</text>
<text x="263.9" y="72.5" transform="rotate(-90 263.9 72.5)">6</text>
<text x="266.4" y="72.5" transform="rotate(-90 266.4 72.5)">5</text>
<text x="269" y="72.5" transform="rotate(-90 269 72.5)">4</text>
<text x="271.5" y="72.5" transform="rotate(-90 271.5 72.5)">3</text>
<text x="274.1" y="72.5" transform="rotate(-90 274.1 72.5)">2</text>
<text x="276.6" y="72.5" transform="rotate(-90 276.6 72.5)">1</text>
<text x="150.4" y="78.5">3</text>
<text x="150.4" y="81">4</text>
<text x="182.8" y="78.5">29</text>
<text x="182.8" y="81">30</text>
<text x="182.8" y="83.6">31</text>
<text x="149.8" y="86.1">18</text>
<text x="149.8" y="88.6">19</text>
<text x="182.8" y="86.1">32</text>
<text x="182.8" y="88.6">33</text>
<text x="149.8" y="91.2">20</text>
<text x="149.8" y="93.7">39</text>
<text x="182.8" y="91.2">34</text>
<text x="182.8" y="93.7">37</text>
<text x="149.8" y="96.3">40</text>
<text x="149.8" y="98.8">41</text>
<text x="149.8" y="101.3">42</text>
<text x="182.8" y="96.3">38</text>
<text x="149.8" y="103.9">43</text>
<text x="149.8" y="106.4">45</text>
<text x="53.9" y="112.8">1</text>
<text x="149.8" y="109">46</text>
<text x="149.8" y="111.5">21</text>
<text x="53.9" y="117.9">3</text>
<text x="149.8" y="114">22</text>
<text x="149.8" y="116.6">25</text>
<text x="149.8" y="119.1">26</text>
<text x="53.9" y="120.4">2</text>
<text x="53.9" y="122.9">4</text>
<text x="149.8" y="121.7">27</text>
<text x="149.8" y="124.2">28</text>
<text x="45.5" y="127.7" transform="rotate(-90 45.5 127.7)">6</text>
<text x="48" y="127.7" transform="rotate(-90 48 127.7)">5</text>
<text x="169.9" y="131.5" transform="rotate(-90 169.9 131.5)">8</text>
<text x="167.4" y="132.1" transform="rotate(-90 167.4 132.1)">23</text>
<text x="44.2" y="160.7" transform="rotate(-90 44.2 160.7)">1</text>
<text x="52.6" y="163.6">3</text>
<text x="52.6" y="168.7">4</text>
<text x="52.6" y="171.2">2</text>
<text x="52.6" y="173.7">6</text>
<text x="44.2" y="178.5" transform="rotate(-90 44.2 178.5)">5</text>
</g>
<g font-size="1.4" fill="#9f4aff">
<text x="86.4" y="31.5">Header</text>
<text x="92.7" y="31.5">3x2</text>
</g>
</svg>
